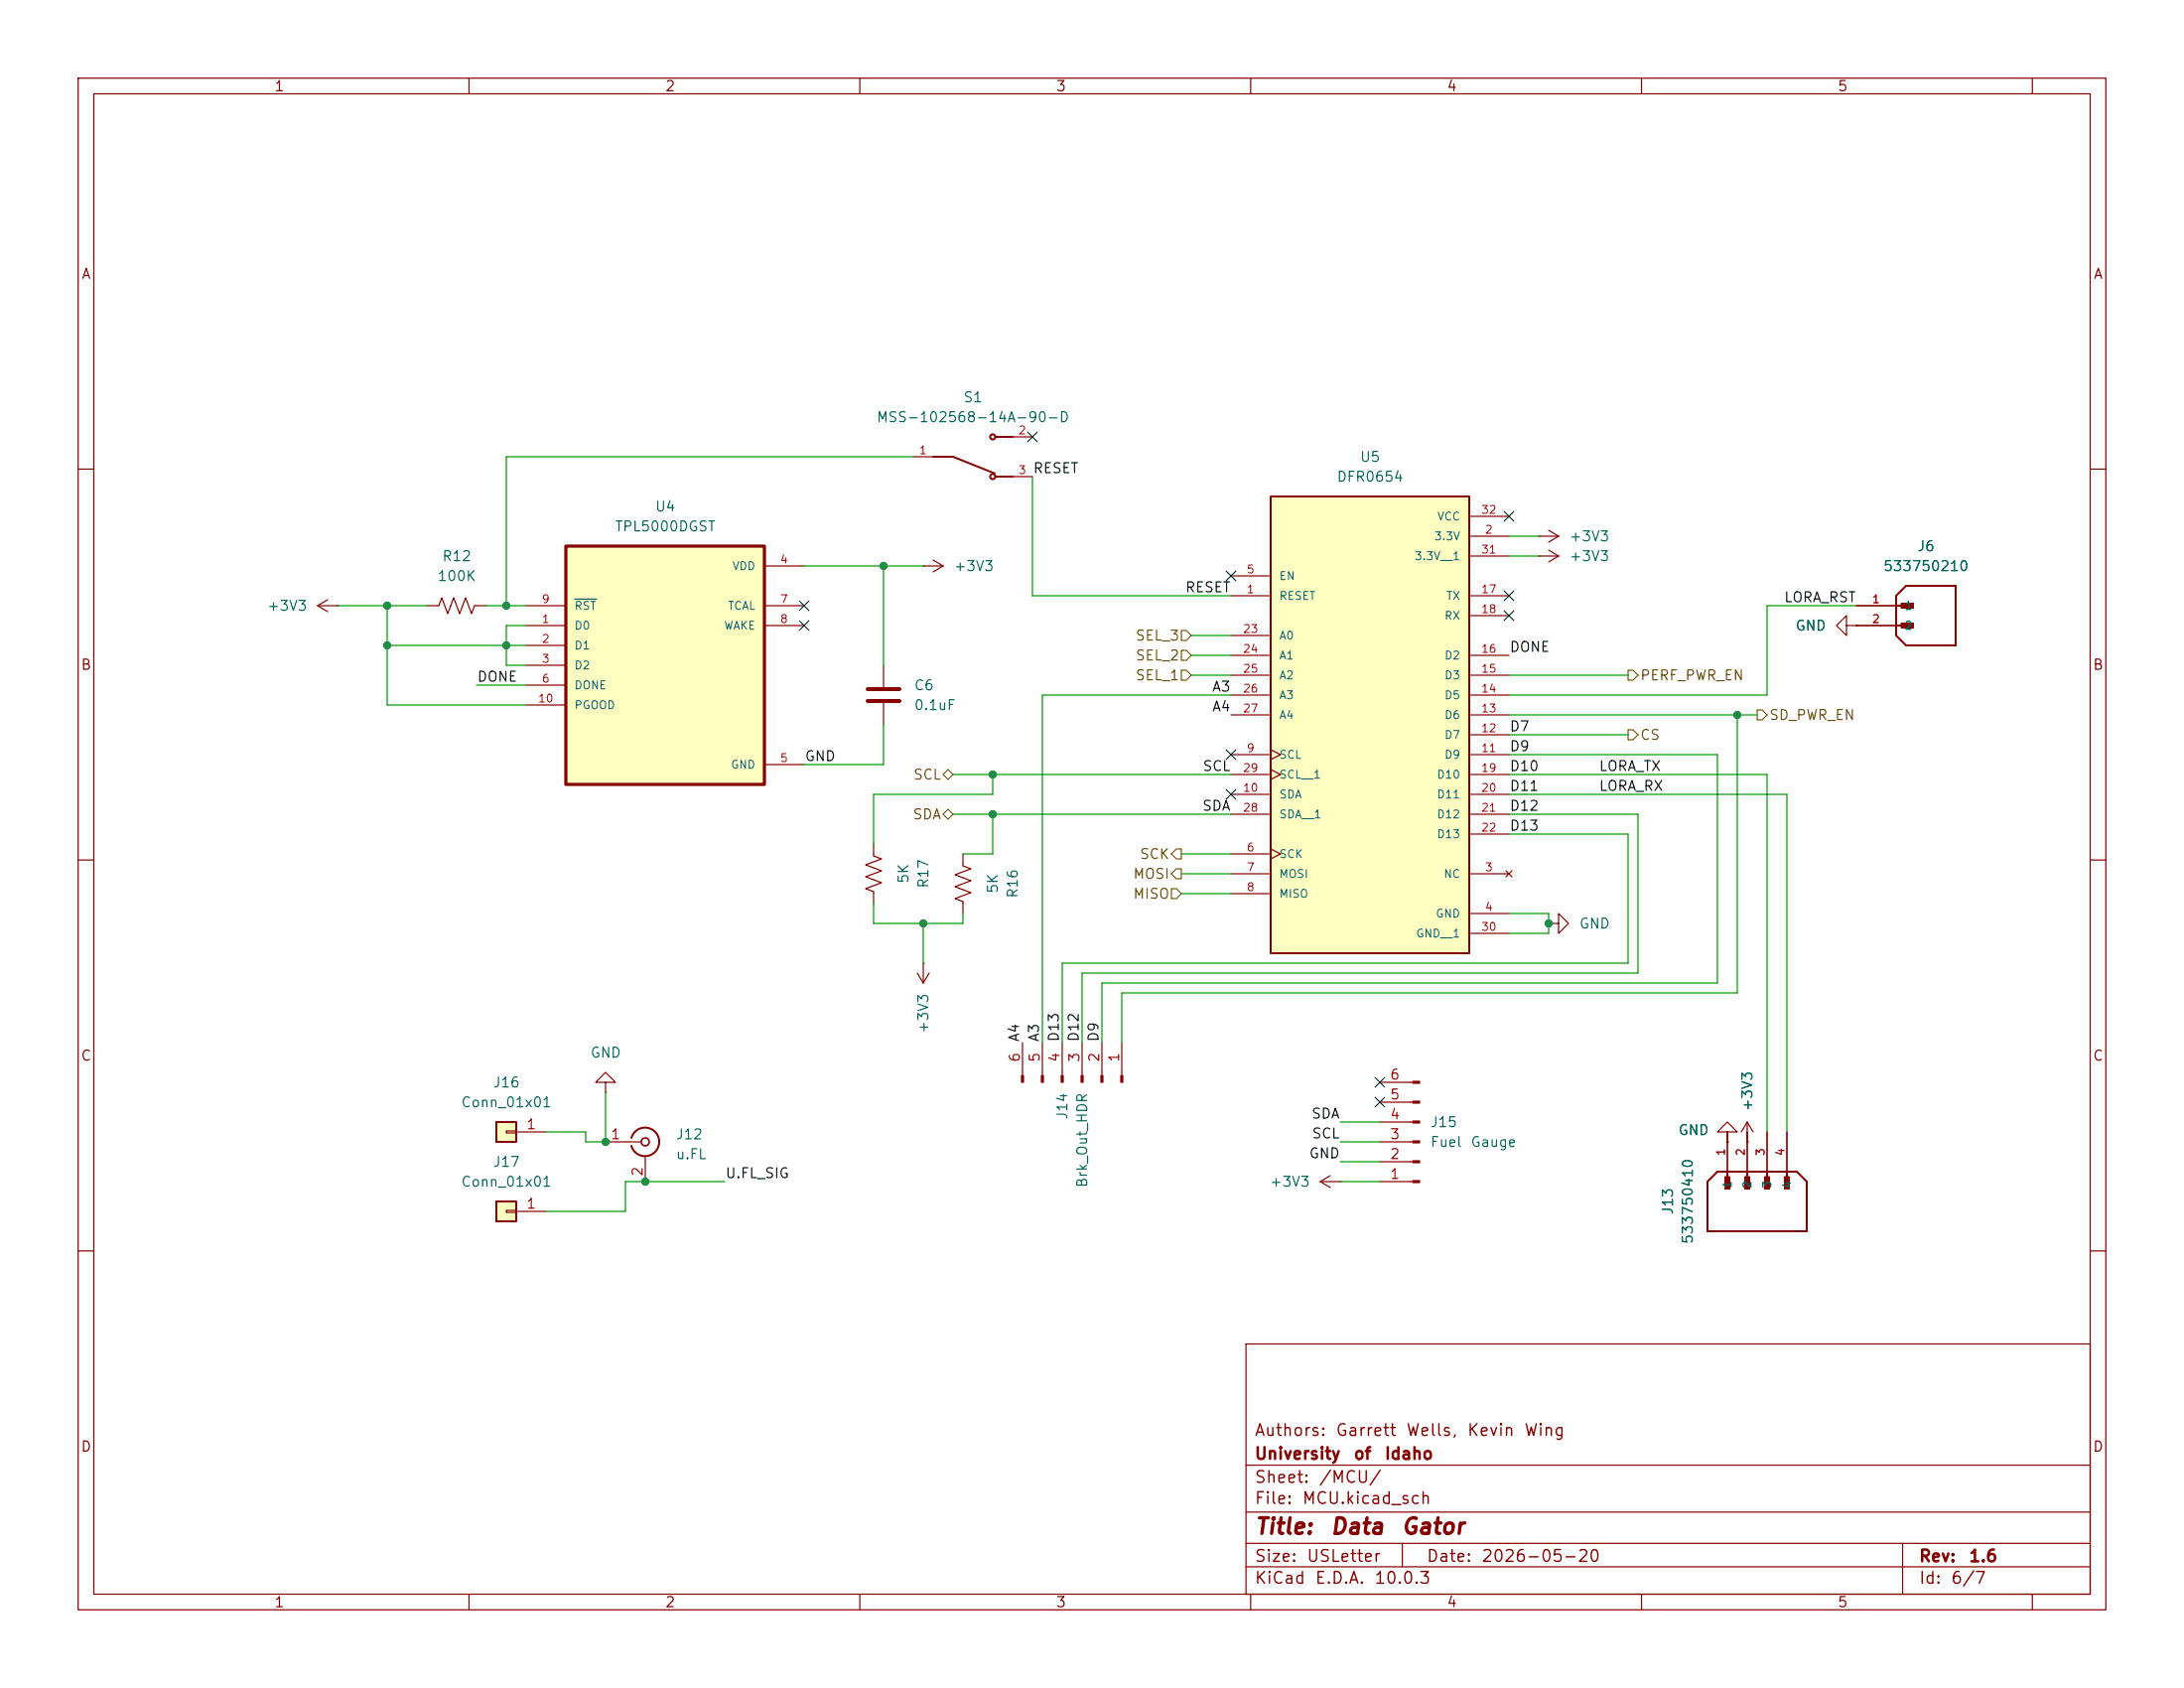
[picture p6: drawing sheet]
<svg xmlns="http://www.w3.org/2000/svg" width="279mm" height="216mm" viewBox="0 0 279 216" stroke-linecap="round" stroke-linejoin="round" font-family="sans-serif">
<g fill="none" stroke="#840000" stroke-width=".15">
<path d="M10 10h259.4v195.9h-259.4zM12 12h255.4v191.9h-255.4zM60 10v2M110 10v2M160 10v2M210 10v2M260 10v2M10 60h2M267.4 60h2M10 110h2M267.4 110h2M77.5 138.4h1.2l-1.2-1.2-1.3 1.2h1.3v1.3"/>
<path d="M77.5 139.7h.1M221 144.8v5.1M223.5 144.8v5.1M226.1 144.8v5.1M228.6 144.8v5.1M10 160h2M159.4 171.9h108v32h-108zM267.4 160h2M159.4 197.4h108M159.4 193.4h108M159.4 187.4h108M179.4 197.4v3"/>
<path d="M243.4 197.4v6.5M60 203.9v2M110 203.9v2M159.4 200.4h108M160 203.9v2M210 203.9v2M260 203.9v2"/>
</g>
<path d="M219.7 149.9h10.2l1.2 1.2v6.4h-12.7v-6.4zM221 149.9v1.9M223.5 149.9v1.9M226.1 149.9v1.9M228.6 149.9v1.9" fill="none" stroke="#840000" stroke-width=".25"/>
<g fill="#840000" stroke="#840000" stroke-width=".13">
<path d="M220.7 150.5h.6v1.6h-.6z"/>
<path d="M223.2 150.5h.6v1.6h-.6z"/>
<path d="M225.7 150.5h.7v1.6h-.7z"/>
<path d="M228.3 150.5h.6v1.6h-.6z"/>
</g>
<path d="M63.5 143.5h2.5v2.6h-2.5z" fill="#ffffc2"/>
<path d="M63.5 143.5h2.5v2.6h-2.5z" fill="none" stroke="#840000" stroke-width=".25"/>
<path d="M64.8 144.7h1.2v.2h-1.2zM66 144.8h3.8" fill="none" stroke="#840000" stroke-width=".15"/>
<path d="M63.5 153.7h2.5v2.5h-2.5z" fill="#ffffc2"/>
<g fill="none" stroke="#840000" stroke-width=".25">
<path d="M119.4 58.4h2.5l5.4 2.2M127.4 55.9h2.1M127.4 61h2.1M63.5 153.7h2.5v2.5h-2.5z"/>
<circle cx="127" cy="55.9" r=".33"/>
<circle cx="127" cy="61" r=".33"/>
</g>
<g fill="none" stroke="#840000" stroke-width=".15">
<path d="M116.8 58.4h2.6M129.5 55.9h2.6M118.1 72.4h.1M118.1 72.4h2.5M119.4 71.6l1.2 .8M120.6 72.4l-1.2 .8M129.5 61h2.6M113 85.1v2.8M113 89.9v2.8M111.8 108v1.5l1 .4-2.1 .7 2.1 .8-2.1 .7 2.1 .8-2.1 .8 1.1 .3v1.6M198.1 118.1h1.3v-1.3l1.3 1.3-1.3 1.3v-1.3M198.1 118.1h.1"/>
<path d="M130.8 133.4v4.2M133.3 133.4v4.2M135.9 133.4v4.2M138.4 133.4v4.2M141 133.4v4.2M143.5 133.4v4.2M176.5 138.4h4.2M64.8 154.8h1.2v.3h-1.2zM66 154.9h3.8M168.9 151.1l1.3 .8M168.9 151.1h2.5M170.2 150.4l-1.3 .7"/>
<path d="M171.4 151.1h.1M176.5 151.1h4.2M176.5 148.6h4.2M176.5 146.1h4.2M176.5 143.5h4.2M176.5 141h4.2M221 144.8h-1.3l1.3-1.3 1.2 1.3h-1.2v1.3M221 146.1h.1M223.5 146.1h.1M223.5 143.5l-.7 1.3M223.5 143.5l.8 1.3M223.5 143.5v2.6"/>
</g>
<g fill="#840000" stroke="#840000" stroke-width=".15">
<path d="M143.4 137.6h.2v.8h-.2z"/>
<path d="M140.8 137.6h.3v.8h-.3z"/>
<path d="M138.3 137.6h.3v.8h-.3z"/>
<path d="M135.8 137.6h.2v.8h-.2z"/>
<path d="M133.2 137.6h.3v.8h-.3z"/>
<path d="M130.7 137.6h.2v.8h-.2z"/>
<path d="M180.7 151h.9v.3h-.9z"/>
<path d="M180.7 148.5h.9v.2h-.9z"/>
<path d="M180.7 145.9h.9v.3h-.9z"/>
<path d="M180.7 143.4h.9v.2h-.9z"/>
<path d="M180.7 140.8h.9v.3h-.9z"/>
<path d="M180.7 138.3h.9v.3h-.9z"/>
</g>
<path d="M111 88.1h4.1M111 89.7h4.1" fill="none" stroke="#840000" stroke-width=".51"/>
<path d="M162.6 63.5h25.4v58.4h-25.4z" fill="#ffffc2"/>
<path d="M162.6 63.5h25.4v58.4h-25.4zM242.6 77.5h1.9M243.8 74.9h6.4v7.7h-6.4l-1.2-1.3v-5.1zM242.6 80h1.9" fill="none" stroke="#840000" stroke-width=".25"/>
<g fill="none" stroke="#840000" stroke-width=".15">
<path d="M157.5 76.2h5.1M157.5 73.7h5.1M188 76.2h5M188 78.7h5M188 66h5M188 68.6h5M188 71.1h5M196.8 68.6h.1M196.8 71.1h.1M196.8 68.6h2.6M196.8 71.1h2.6M198.1 67.8l1.3 .8"/>
<path d="M198.1 70.4l1.3 .7M199.4 68.6l-1.3 .7M199.4 71.1l-1.3 .8M237.5 77.5h5.1M157.5 96.5h5.1M157.5 91.4h5.1M157.5 88.9h5.1M157.5 86.4h5.1M157.5 83.8h5.1M157.5 99.1h5.1M157.5 81.3h5.1M162.6 95.9l1.2 .6-1.2 .7"/>
<path d="M162.6 98.4l1.2 .7-1.2 .6M188 96.5h5M188 94h5M188 91.4h5M188 88.9h5M188 86.4h5M188 83.8h5M188 99.1h5M236.2 80v-1.3l-1.3 1.3 1.3 1.3v-1.3h1.3M237.5 80h.1M237.5 80h5.1M157.5 111.8h5.1"/>
<path d="M157.5 101.6h5.1M157.5 104.1h5.1M157.5 109.2h5.1M157.5 114.3h5.1M162.6 108.6l1.2 .6-1.2 .7M188 111.8h5M188 116.8h5M188 101.6h5M188 104.1h5M188 106.7h5M188 119.4h5M192.7 111.4l.7 .7"/>
<path d="M193.4 111.4l-.7 .7"/>
</g>
<g fill="#840000" stroke="#840000" stroke-width=".13">
<path d="M243.2 77.2h1.6v.6h-1.6z"/>
<path d="M243.2 79.7h1.6v.6h-1.6z"/>
</g>
<path d="M72.4 69.9h25.4v30.4h-25.4z" fill="#ffffc2"/>
<path d="M72.4 69.9h25.4v30.4h-25.4z" fill="none" stroke="#840000" stroke-width=".41"/>
<g fill="none" stroke="#840000" stroke-width=".15">
<path d="M40.6 77.5h2.6M40.6 77.5l1.3 .7M41.9 76.7l-1.3 .8M43.2 77.5h.1M54.6 77.5h1.5l.4-1 .8 2 .7-2 .8 2 .8-2 .7 2 .4-1h1.5M67.3 77.5h5.1M97.8 72.4h5.1M97.8 77.5h5.1M237.5 77.5h5.1M67.3 80h5.1M67.3 82.6h5.1M67.3 85.1h5.1"/>
<path d="M67.3 87.6h5.1M67.3 90.2h5.1M97.8 80h5.1M97.8 97.8h5.1M237.5 80h.1M237.5 80h5.1M123.2 109.2v1.5l1 .4-2 .8 2 .7-2 .8 2 .8-2 .7 1 .4v1.5M117.3 124.5l.8 1.2M118.1 123.2h.1M118.1 123.2v2.5M118.9 124.5l-.8 1.2M77.5 146.1h4.5"/>
<path d="M82.5 147.8v3.3M221 146.1h.1M221 144.8v5.1M223.5 146.1h.1M223.5 144.8v5.1M226.1 144.8v5.1M228.6 144.8v5.1"/>
</g>
<path d="M73.5 76.6h2.8" fill="none" stroke="#006464" stroke-width=".15"/>
<path d="M80.8 145.5a1.81 1.81 0 0 1 2.8-.9 1.81 1.81 0 0 1 0 2.9 1.81 1.81 0 0 1-2.8-.9" fill="none" stroke="#840000" stroke-width=".25"/>
<circle cx="82.6" cy="146.1" r=".51" fill="none" stroke="#840000" stroke-width=".2"/>
<path d="M120.6 99.1l.7-.7 .6 .7-.6 .6zM151.1 80.6h.7l.6 .7-.6 .6h-.7zM151.1 85.7h.7l.6 .7-.6 .6h-.7zM151.1 83.2h.7l.6 .6-.6 .7h-.7zM208.3 85.7h.6l.6 .7-.6 .6h-.6zM208.3 93.3h.6l.6 .7-.6 .6h-.6zM224.8 90.8h.6l.7 .6-.7 .7h-.6zM120.6 104.1l.7-.6 .6 .6-.6 .7zM149.9 113.7h.6l.6 .6-.6 .6h-.6zM150.5 108.6h.6v1.3h-.6l-.6-.7zM150.5 111.1h.6v1.3h-.6l-.6-.6z" fill="none" stroke="#725600" stroke-width=".15"/>
<g fill="none" stroke="#009600" stroke-width=".15">
<path d="M116.8 58.4h-52v19.1M43.2 77.5h11.4M49.5 77.5v12.7h17.8M62.2 77.5h5.1M102.9 72.4h15.2M113 72.4v12.7M132.1 61v15.2h25.4M193 71.1h3.8M193 68.6h3.8M237.5 77.5h-11.4v11.4h-33.1M49.5 82.6h17.8M61 87.6h6.3"/>
<path d="M67.3 80h-2.5v5.1h2.5M113 92.7v5.1h-10.1M121.9 99.1h35.6M127 99.1v2.5h-15.2v6.4M152.4 86.4h5.1M152.4 81.3h5.1M152.4 83.8h5.1M157.5 88.9h-24.2v44.5M193 99.1h33.1v45.7M193 96.5h26.7v29.2h-78.7v7.7M193 94h15.3M193 86.4h15.3"/>
<path d="M193 91.4h31.8M222.2 91.4v35.6h-78.7v6.4M111.8 115.6v2.5h11.4v-1.3M118.1 118.1v5.1M121.9 104.1h35.6M127 104.1v5.1h-3.8M151.1 109.2h6.4M151.1 111.8h6.4M151.1 114.3h6.4M193 104.1h16.5v20.4h-71.1v8.9M193 101.6h35.6v43.2M193 106.7h15.3v16.5h-72.4v10.2"/>
<path d="M193 116.8h5.1v2.6h-5.1M77.5 139.7v6.4h-2.6v-1.3h-5.1M92.7 151.1h-12.7v3.8h-10.2M171.4 148.6h5.1M171.4 151.1h5.1M171.4 146.1h5.1M171.4 143.5h5.1M221 144.8v1.3M223.5 144.8v1.3"/>
</g>
<g fill="none" stroke="#000084" stroke-width=".15">
<path d="M131.5 55.3l1.2 1.2M132.7 55.3l-1.2 1.2M102.3 76.9l1.2 1.2M102.3 79.4l1.2 1.2M103.5 76.9l-1.2 1.2M103.5 79.4l-1.2 1.2M156.9 73.1l1.2 1.2M158.1 73.1l-1.2 1.2M192.4 75.6l1.2 1.2M192.4 65.4l1.2 1.2M192.4 78.1l1.2 1.2M193.6 75.6l-1.2 1.2"/>
<path d="M193.6 65.4l-1.2 1.2M193.6 78.1l-1.2 1.2M156.9 95.9l1.2 1.2M158.1 95.9l-1.2 1.2M156.9 101l1.2 1.2M158.1 101l-1.2 1.2M175.9 137.8l1.2 1.2M177.1 137.8l-1.2 1.2M175.9 140.4l1.2 1.2M177.1 140.4l-1.2 1.2"/>
</g>
<g fill="#009600" stroke="#009600" stroke-width=".13">
<circle cx="77.5" cy="146.1" r=".46"/>
<circle cx="82.5" cy="151.1" r=".46"/>
<circle cx="127" cy="104.1" r=".46"/>
<circle cx="222.2" cy="91.4" r=".46"/>
<circle cx="198.1" cy="118.1" r=".46"/>
<circle cx="127" cy="99.1" r=".46"/>
<circle cx="118.1" cy="118.1" r=".46"/>
<circle cx="113" cy="72.4" r=".46"/>
<circle cx="49.5" cy="82.6" r=".46"/>
<circle cx="49.5" cy="77.5" r=".46"/>
<circle cx="64.8" cy="82.6" r=".46"/>
<circle cx="64.8" cy="77.5" r=".46"/>
</g>
<g font-size="2" fill="#840000">
<text x="160.4" y="196.7">Title:</text>
<text x="170.1" y="196.7">Data</text>
<text x="179.2" y="196.7">Gator</text>
</g>
<g font-size="1.5" fill="#840000">
<text x="160.4" y="184">Authors:</text>
<text x="170.8" y="184">Garrett</text>
<text x="179.8" y="184">Wells,</text>
<text x="187.6" y="184">Kevin</text>
<text x="194.9" y="184">Wing</text>
<text x="160.4" y="190">Sheet:</text>
<text x="160.4" y="187">University</text>
<text x="168.6" y="190">/MCU/</text>
<text x="173.1" y="187">of</text>
<text x="177" y="187">Idaho</text>
<text x="160.4" y="192.7">File:</text>
<text x="166.5" y="192.7">MCU.kicad_sch</text>
<text x="160.4" y="202.9">KiCad</text>
<text x="160.4" y="200.1">Size:</text>
<text x="167.1" y="200.1">USLetter</text>
<text x="168.1" y="202.9">E.D.A.</text>
<text x="175.7" y="202.9">10.0.3</text>
<text x="182.4" y="200.1">Date:</text>
<text x="189.4" y="200.1">2026-05-20</text>
<text x="245.4" y="200.1">Rev:</text>
<text x="245.4" y="202.9">Id:</text>
<text x="249.5" y="202.9">6/7</text>
<text x="251.8" y="200.1">1.6</text>
</g>
<g font-size="1.3" fill="#840000">
<text x="35" y="12">1</text>
<text x="85" y="12">2</text>
<text x="135" y="12">3</text>
<text x="185" y="12">4</text>
<text x="235" y="12">5</text>
<text x="10.3" y="36">A</text>
<text x="267.7" y="36">A</text>
<text x="10.3" y="86">B</text>
<text x="267.7" y="86">B</text>
<text x="10.3" y="136">C</text>
<text x="267.7" y="136">C</text>
<text x="10.3" y="186">D</text>
<text x="267.7" y="186">D</text>
<text x="35" y="205.9">1</text>
<text x="85" y="205.9">2</text>
<text x="135" y="205.9">3</text>
<text x="185" y="205.9">4</text>
<text x="235" y="205.9">5</text>
</g>
<g font-size="1.3" fill="#006464">
<text x="123.1" y="51.8">S1</text>
<text x="112.1" y="54.3">MSS-102568-14A-90-D</text>
<text x="173.9" y="59.4">U5</text>
<text x="83.7" y="65.7">U4</text>
<text x="170.9" y="61.9">DFR0654</text>
<text x="78.6" y="68.3">TPL5000DGST</text>
<text x="200.7" y="69.6">+3V3</text>
<text x="245.2" y="70.8">J6</text>
<text x="55.9" y="74.6">100K</text>
<text x="56.5" y="72.1">R12</text>
<text x="121.9" y="73.4">+3V3</text>
<text x="200.7" y="72.1">+3V3</text>
<text x="240.8" y="73.4">533750210</text>
<text x="34.1" y="78.4">+3V3</text>
<text x="229.6" y="81">GND</text>
<text x="116.8" y="88.6">C6</text>
<text x="116.8" y="91.1">0.1uF</text>
<text x="116.5" y="113.1" transform="rotate(-90 116.5 113.1)">5K</text>
<text x="119.1" y="113.7" transform="rotate(-90 119.1 113.7)">R17</text>
<text x="128" y="114.4" transform="rotate(-90 128 114.4)">5K</text>
<text x="130.5" y="115" transform="rotate(-90 130.5 115)">R16</text>
<text x="201.9" y="119.1">GND</text>
<text x="75.4" y="135.6">GND</text>
<text x="119.1" y="132.3" transform="rotate(-90 119.1 132.3)">+3V3</text>
<text x="58.9" y="141.9">Conn_01x01</text>
<text x="63" y="139.4">J16</text>
<text x="136.9" y="143.3" transform="rotate(-90 136.9 143.3)">J14</text>
<text x="224.5" y="142.2" transform="rotate(-90 224.5 142.2)">+3V3</text>
<text x="63" y="149.6">J17</text>
<text x="86.4" y="148.6">u.FL</text>
<text x="86.4" y="146">J12</text>
<text x="182.9" y="144.5">J15</text>
<text x="182.9" y="147">Fuel</text>
<text x="188.1" y="147">Gauge</text>
<text x="214.6" y="145.5">GND</text>
<text x="58.9" y="152.1">Conn_01x01</text>
<text x="139.4" y="152" transform="rotate(-90 139.4 152)">Brk_Out_HDR</text>
<text x="162.3" y="152.1">+3V3</text>
<text x="214.3" y="155.5" transform="rotate(-90 214.3 155.5)">J13</text>
<text x="216.9" y="159.2" transform="rotate(-90 216.9 159.2)">533750410</text>
</g>
<g font-size="1.3" fill="#0f0f0f">
<text x="132.1" y="60.8">RESET</text>
<text x="151.5" y="76.1">RESET</text>
<text x="228.2" y="77.3">LORA_RST</text>
<text x="193" y="83.7">DONE</text>
<text x="61" y="87.5">DONE</text>
<text x="155" y="88.8">A3</text>
<text x="155" y="91.3">A4</text>
<text x="193" y="93.9">D7</text>
<text x="102.9" y="97.7">GND</text>
<text x="153.8" y="98.9">SCL</text>
<text x="193" y="101.5">D11</text>
<text x="193" y="98.9">D10</text>
<text x="193" y="96.4">D9</text>
<text x="204.5" y="98.9">LORA_TX</text>
<text x="204.5" y="101.5">LORA_RX</text>
<text x="153.7" y="104">SDA</text>
<text x="193" y="106.6">D13</text>
<text x="193" y="104">D12</text>
<text x="130.7" y="133.3" transform="rotate(-90 130.7 133.3)">A4</text>
<text x="133.2" y="133.3" transform="rotate(-90 133.2 133.3)">A3</text>
<text x="135.8" y="133.3" transform="rotate(-90 135.8 133.3)">D13</text>
<text x="138.3" y="133.3" transform="rotate(-90 138.3 133.3)">D12</text>
<text x="140.8" y="133.3" transform="rotate(-90 140.8 133.3)">D9</text>
<text x="167.7" y="143.4">SDA</text>
<text x="167.4" y="148.5">GND</text>
<text x="167.7" y="145.9">SCL</text>
<text x="92.7" y="151">U.FL_SIG</text>
</g>
<g font-size="1.3" fill="#725600">
<text x="145.2" y="82.3">SEL_3</text>
<text x="145.2" y="87.3">SEL_1</text>
<text x="145.2" y="84.8">SEL_2</text>
<text x="209.7" y="87.3">PERF_PWR_EN</text>
<text x="209.7" y="95">CS</text>
<text x="226.3" y="92.4">SD_PWR_EN</text>
<text x="116.7" y="100">SCL</text>
<text x="116.7" y="105.1">SDA</text>
<text x="144.9" y="112.7">MOSI</text>
<text x="145.7" y="110.2">SCK</text>
<text x="144.9" y="115.3">MISO</text>
</g>
<g font-size="1.3" fill="#a90000">
<text x="130.8" y="136" transform="rotate(-90 130.8 136)">6</text>
<text x="133.3" y="136" transform="rotate(-90 133.3 136)">5</text>
<text x="135.9" y="136" transform="rotate(-90 135.9 136)">4</text>
<text x="138.4" y="136" transform="rotate(-90 138.4 136)">3</text>
<text x="140.9" y="136" transform="rotate(-90 140.9 136)">2</text>
<text x="143.5" y="136" transform="rotate(-90 143.5 136)">1</text>
<text x="177.7" y="143.5">4</text>
<text x="177.7" y="140.9">5</text>
<text x="177.7" y="138.4">6</text>
<text x="67.2" y="144.8">1</text>
<text x="78" y="146">1</text>
<text x="177.7" y="148.6">2</text>
<text x="177.7" y="146">3</text>
<text x="67.2" y="154.9">1</text>
<text x="82.5" y="150.6" transform="rotate(-90 82.5 150.6)">2</text>
<text x="177.7" y="151.1">1</text>
</g>
<g font-size="1" fill="#a90000">
<text x="117.5" y="58.3">1</text>
<text x="130.2" y="55.8">2</text>
<text x="130.2" y="60.9">3</text>
<text x="189.4" y="66">32</text>
<text x="189.4" y="71">31</text>
<text x="189.9" y="68.5">2</text>
<text x="69.2" y="77.4">9</text>
<text x="99.7" y="72.3">4</text>
<text x="99.7" y="77.4">7</text>
<text x="159.4" y="76.1">1</text>
<text x="159.4" y="73.6">5</text>
<text x="189.4" y="76.1">17</text>
<text x="239.4" y="77.4">1</text>
<text x="69.2" y="79.9">1</text>
<text x="69.2" y="82.5">2</text>
<text x="99.7" y="79.9">8</text>
<text x="158.9" y="81.2">23</text>
<text x="158.9" y="83.7">24</text>
<text x="189.4" y="83.7">16</text>
<text x="189.4" y="78.7">18</text>
<text x="239.4" y="79.9">2</text>
<text x="69.2" y="85">3</text>
<text x="69.2" y="87.6">6</text>
<text x="158.9" y="86.3">25</text>
<text x="158.9" y="88.8">26</text>
<text x="189.4" y="88.8">14</text>
<text x="189.4" y="86.3">15</text>
<text x="68.8" y="90.1">10</text>
<text x="158.9" y="91.4">27</text>
<text x="189.4" y="93.9">12</text>
<text x="189.4" y="91.4">13</text>
<text x="99.7" y="97.7">5</text>
<text x="158.9" y="101.5">10</text>
<text x="158.9" y="99">29</text>
<text x="159.4" y="96.4">9</text>
<text x="189.4" y="96.4">11</text>
<text x="189.4" y="99">19</text>
<text x="189.4" y="101.5">20</text>
<text x="158.9" y="104.1">28</text>
<text x="189.4" y="104.1">21</text>
<text x="189.4" y="106.6">22</text>
<text x="159.4" y="109.1">6</text>
<text x="159.4" y="111.7">7</text>
<text x="189.9" y="111.7">3</text>
<text x="159.4" y="114.2">8</text>
<text x="189.4" y="119.3">30</text>
<text x="189.9" y="116.8">4</text>
<text x="220.9" y="147.9" transform="rotate(-90 220.9 147.9)">1</text>
<text x="223.4" y="147.9" transform="rotate(-90 223.4 147.9)">2</text>
<text x="226" y="147.9" transform="rotate(-90 226 147.9)">3</text>
<text x="228.5" y="147.9" transform="rotate(-90 228.5 147.9)">4</text>
</g>
<g font-size="1" fill="#006464">
<text x="180.9" y="71.9">3.3V__1</text>
<text x="183.4" y="69.4">3.3V</text>
<text x="183.8" y="66.8">VCC</text>
<text x="93.6" y="73.2">VDD</text>
<text x="163.6" y="77">RESET</text>
<text x="163.6" y="74.4">EN</text>
<text x="184.9" y="77">TX</text>
<text x="73.4" y="80.8">D0</text>
<text x="73.4" y="83.3">D1</text>
<text x="73.4" y="78.2">RST</text>
<text x="92.6" y="80.8">WAKE</text>
<text x="93" y="78.2">TCAL</text>
<text x="163.6" y="82.1">A0</text>
<text x="184.7" y="79.5">RX</text>
<text x="243.6" y="78.2">1</text>
<text x="243.6" y="80.8">2</text>
<text x="73.4" y="85.9">D2</text>
<text x="73.4" y="88.4">DONE</text>
<text x="163.6" y="84.6">A1</text>
<text x="163.6" y="87.1">A2</text>
<text x="163.6" y="89.7">A3</text>
<text x="184.7" y="89.7">D5</text>
<text x="184.7" y="87.1">D3</text>
<text x="184.7" y="84.6">D2</text>
<text x="73.4" y="90.9">PGOOD</text>
<text x="163.6" y="92.2">A4</text>
<text x="184.7" y="94.8">D7</text>
<text x="184.7" y="92.2">D6</text>
<text x="93.4" y="98.6">GND</text>
<text x="163.6" y="97.3">SCL</text>
<text x="163.6" y="99.8">SCL__1</text>
<text x="183.7" y="99.8">D10</text>
<text x="184.7" y="97.3">D9</text>
<text x="163.6" y="102.4">SDA</text>
<text x="163.6" y="104.9">SDA__1</text>
<text x="183.7" y="102.4">D11</text>
<text x="183.7" y="104.9">D12</text>
<text x="183.7" y="107.5">D13</text>
<text x="163.6" y="110">SCK</text>
<text x="163.6" y="112.5">MOSI</text>
<text x="184.6" y="112.5">NC</text>
<text x="163.6" y="115.1">MISO</text>
<text x="183.6" y="117.6">GND</text>
<text x="181.1" y="120.2">GND__1</text>
<text x="221.8" y="152.1" transform="rotate(-90 221.8 152.1)">1</text>
<text x="224.3" y="152.1" transform="rotate(-90 224.3 152.1)">2</text>
<text x="226.8" y="152.1" transform="rotate(-90 226.8 152.1)">3</text>
<text x="229.4" y="152.1" transform="rotate(-90 229.4 152.1)">4</text>
</g>
</svg>
